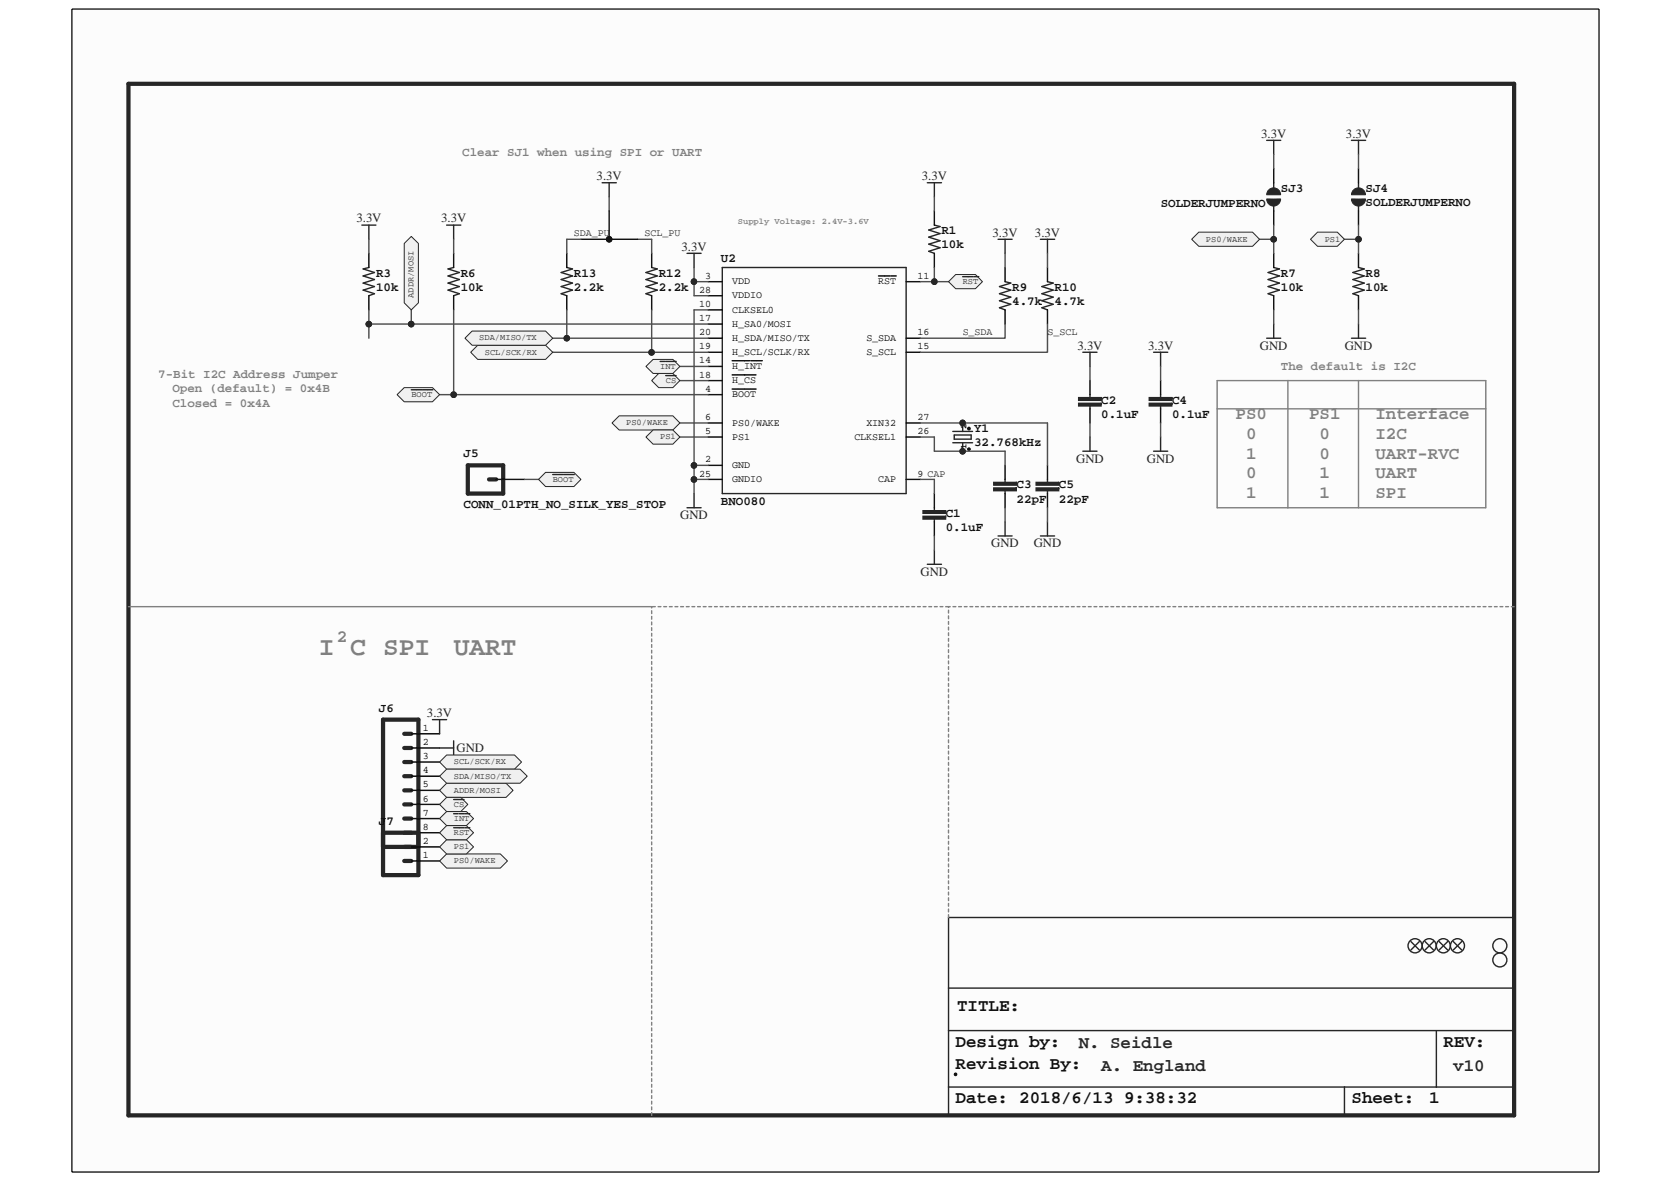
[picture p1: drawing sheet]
<svg xmlns="http://www.w3.org/2000/svg" width="297mm" height="210mm" viewBox="0 0 297 210" stroke-linecap="round" stroke-linejoin="round" font-family="sans-serif">
<path d="M12.8 1.7h271.4v206.7h-271.4z" fill="#fcfcfc"/>
<path d="M12.8 1.6h271.4v206.8h-271.4z" fill="none" stroke="#000" stroke-width=".18"/>
<path d="M12.8 1.7h271.4v206.7h-271.4z" fill="#fcfcfc"/>
<path d="M12.8 1.6h271.4v206.8h-271.4z" fill="none" stroke="#000" stroke-width=".18"/>
<g fill="#0e0e0e" stroke="#0e0e0e" stroke-width=".18">
<path d="M172.1 79.7h.3v.3h-.3z" fill-rule="evenodd"/>
<path d="M172.1 76h.3v.4l-.1 .1-.3-.2z" fill-rule="evenodd"/>
<path d="M169.7 190.8h.3v.4h-.3z" fill-rule="evenodd"/>
<circle cx="65.6" cy="57.6" r=".5"/>
<circle cx="73.1" cy="57.6" r=".49"/>
<circle cx="80.6" cy="70.2" r=".49"/>
<circle cx="100.7" cy="60.1" r=".49"/>
<circle cx="115.8" cy="62.7" r=".49"/>
<circle cx="123.4" cy="85.2" r=".49"/>
<circle cx="123.4" cy="82.8" r=".49"/>
<circle cx="123.4" cy="50.1" r=".49"/>
<circle cx="166.1" cy="50.1" r=".49"/>
<circle cx="171.1" cy="80.2" r=".48"/>
<circle cx="171.1" cy="75.2" r=".49"/>
<circle cx="226.4" cy="42.5" r=".49"/>
<circle cx="241.5" cy="42.5" r=".49"/>
</g>
<g fill="none" stroke="#262626" stroke-width=".75">
<path d="M22.8 14.9h246.4v183.4h-246.4zM83.2 82.7h6.2v5.1h-6.2zM86.9 85.2h1.3M68.1 128h6.3v27.6h-6.3zM71.9 138h1.2M71.9 135.5h1.2M71.9 133h1.2M71.9 130.5h1.2M68.1 150.6h6.3M68.1 148.1h6.3M71.9 140.5h1.2M71.9 143h1.2"/>
<path d="M71.9 145.5h1.2M71.9 153.1h1.2"/>
</g>
<g fill="none" stroke="#262626" stroke-width=".25">
<path d="M107 32.5h2.6M108.3 32.5v2.5M164.8 32.5h2.6M166.1 32.5v2.5M225.2 25h2.5M226.4 25v2.5M226.4 32.5v.9M226.4 36.6v.9M240.2 25h2.6M241.5 25v2.5M241.5 32.5v.9M241.5 36.6v.9"/>
<path d="M64.3 40h2.5M65.6 47.6l-1 .2 2 .7-2 .6 2 .6-2 .6 2 .6-2 .7 2 .6-1 .4M65.6 40v2.5M79.4 40h2.5M80.6 47.6l-1 .2 2.1 .7-2.1 .6 2.1 .6-2.1 .6 2.1 .6-2.1 .7 2.1 .6-1.1 .4M80.6 40v2.5M100.8 47.6l1 .2-2 .7 2 .6-2 .6 2 .6-2 .6 2 .7-2 .6 1 .4M115.8 47.6l1 .2-2 .7 2 .6-2 .6 2 .6-2 .6 2 .7-2 .6 1 .4M122.1 45h2.5M123.4 45v2.6M128.4 47.6h32.7v40.2h-32.7zM166.1 40l1 .3-2 .6 2 .6-2 .7 2 .6-2 .6 2 .6-2 .7 1 .3"/>
<path d="M177.4 42.5h2.5M178.7 50.1l1 .2-2 .6 2 .7-2 .6 2 .6-2 .7 2 .6-2 .6 1 .4M178.7 42.5v2.5M185 42.5h2.5M186.2 50.1l1 .2-2 .6 2 .7-2 .6 2 .6-2 .7 2 .6-2 .6 1 .4M186.2 42.5v2.5M226.4 47.6l1 .2-2 .7 2 .6-2 .6 2 .6-2 .6 2 .7-2 .6 1 .4M226.4 57.6v2.5M241.5 47.6l1 .2-2 .7 2 .6-2 .6 2 .6-2 .6 2 .7-2 .6 1 .4M241.5 57.6v2.5M169.4 76.7h3.5M169.4 78.7h3.5"/>
<path d="M169.6 77.3h3v.8h-3zM171.1 75.2v1.5M171.1 78.7v1.5M192.5 62.6h2.5M193.8 62.6v2.6M193.8 70.2v.5M193.8 72.2v.5M193.8 77.7v2.5M205.1 62.6h2.5M206.3 62.6v2.6M206.3 77.7v2.5M206.3 70.2v.5"/>
<path d="M206.3 72.2v.5M225.2 60.1h2.5M240.2 60.1h2.6M122.1 90.3h2.5M123.4 87.8v2.5M166.1 90.3v.5M166.1 92.3v.5M166.1 97.8v2.5M177.4 95.3h2.5M178.7 85.2v.5M178.7 87.2v.6M178.7 92.8v2.5"/>
<path d="M185 95.3h2.5M186.2 85.2v.5M186.2 87.2v.6M186.2 92.8v2.5M192.5 80.2h2.5M205.1 80.2h2.5M164.8 100.3h2.6M76.9 128h2.5M78.1 133h2.5M78.1 128v2.5M80.6 131.7v2.5M168.6 163.1h100.6v35.2h-100.6z"/>
<path d="M168.6 175.7h100.6M250.8 167.4l1.5 1.5M252.3 167.4l-1.5 1.5M253.3 167.4l1.5 1.5M254.8 167.4l-1.5 1.5M255.8 167.4l1.5 1.5M257.3 167.4l-1.5 1.5M258.3 167.4l1.5 1.5M259.8 167.4l-1.5 1.5M168.6 183.2h100.6M168.6 193.3h100.6M239 193.3v5"/>
<path d="M255.3 183.2v10.1"/>
<circle cx="251.5" cy="168.2" r="1.25"/>
<circle cx="254" cy="168.2" r="1.25"/>
<circle cx="256.6" cy="168.2" r="1.25"/>
<circle cx="259.1" cy="168.2" r="1.25"/>
<circle cx="266.6" cy="168.2" r="1.25"/>
<circle cx="266.6" cy="170.7" r="1.24"/>
</g>
<path d="M216.4 67.7h47.7v22.6h-47.7zM216.4 72.7h47.7M228.9 67.7v22.6M241.5 67.7v22.6M22.8 107.9h93" fill="none" stroke="#808080" stroke-width=".25"/>
<path d="M168.6 107.9h-52.8M269.2 107.9h-100.6M168.6 163.1v-55.2M115.8 198.3v-90.4" fill="none" stroke="#808080" stroke-width=".25" stroke-dasharray=".5 .5"/>
<g fill="#262626" stroke="#262626" stroke-width=".25">
<path d="M204.3 71.7v.5h4v-.5z" fill-rule="evenodd"/>
<path d="M204.3 70.7v.5h4v-.5z" fill-rule="evenodd"/>
<path d="M164.1 91.8v.5h4v-.5z" fill-rule="evenodd"/>
<path d="M164.1 90.8v.5h4v-.5z" fill-rule="evenodd"/>
<path d="M191.7 71.7v.5h4v-.5z" fill-rule="evenodd"/>
<path d="M191.7 70.7v.5h4v-.5z" fill-rule="evenodd"/>
<path d="M176.7 86.8v.4h4v-.4z" fill-rule="evenodd"/>
<path d="M176.7 85.8v.5h4v-.5z" fill-rule="evenodd"/>
<path d="M184.2 86.8v.4h4v-.4z" fill-rule="evenodd"/>
<path d="M184.2 85.8v.5h4v-.5z" fill-rule="evenodd"/>
</g>
<g fill="none" stroke="#000" stroke-width=".25">
<path d="M166.1 37.5v2.5M226.4 30v2.5M226.4 37.5v2.5M241.5 30v2.5M241.5 37.5v2.5M65.6 45v2.6M65.6 52.6v2.5M80.6 45v2.6M80.6 52.6v2.5M100.8 45v2.6M100.8 52.6v2.5M115.8 45v2.6"/>
<path d="M115.8 52.6v2.5M125.9 50.1h2.5M125.9 57.6h2.5M125.9 52.6h2.5M125.9 55.1h2.5M156.2 49.1h2M158.4 49.1h.9M161.1 50.1h2.5M166.1 45v2.6M178.7 47.6v2.5M178.7 55.1v2.5M186.2 47.6v2.5"/>
<path d="M186.2 55.1v2.5M226.4 45v2.6M226.4 52.6v2.5M241.5 45v2.6M241.5 52.6v2.5M125.9 75.2h2.5M125.9 77.7h2.5M125.9 60.1h2.5M125.9 62.6h2.5M125.9 70.2h2.5M125.9 65.2h2.5M125.9 67.7h2.5"/>
<path d="M130.2 69.2h1M130.2 64.1h1M130.2 66.7h1M131.3 69.2h1M131.3 64.1h2M131.3 66.7h2M132.4 69.2h.9M133.5 69.2h.9M133.5 64.1h1M133.5 66.7h.9M134.6 64.1h.9M161.1 75.2h2.5"/>
<path d="M161.1 77.7h2.5M161.1 60.1h2.5M161.1 62.6h2.5M171.1 75.2h.1M193.8 67.7v2.5M193.8 72.7v2.5M206.3 67.7v2.5M206.3 72.7v2.5M88.2 85.2h5M125.9 82.7h2.5M125.9 85.2h2.5M161.1 85.2h2.5"/>
<path d="M166.1 87.8v2.5M166.1 92.8v2.5M171.1 80.2h.1M178.7 82.7v2.5M178.7 87.8v2.5M186.2 82.7v2.5M186.2 87.8v2.5M73.1 130.5h5M73.1 133h5M73.1 135.5h5M73.1 138h5M73.1 140.5h5"/>
<path d="M73.1 143h5M73.1 145.5h5M73.1 148.1h5M73.1 153.1h5M73.1 150.6h5"/>
</g>
<g fill="#262626" stroke="#262626" stroke-width=".18">
<path d="M225.2 35.4h2.4a1.24 1.24 0 0 1-1.2 1.2 1.24 1.24 0 0 1-1.2-1.2z" fill-rule="evenodd"/>
<path d="M225.7 33.6a1.24 1.24 0 0 1 1.9 1h-2.4v-.4z" fill-rule="evenodd"/>
<path d="M240.2 35.4h2.5a1.25 1.25 0 0 1-1.2 1.2 1.25 1.25 0 0 1-1.3-1.2z" fill-rule="evenodd"/>
<path d="M240.5 33.9a1.25 1.25 0 0 1 1.4-.4 1.25 1.25 0 0 1 .8 1.1h-2.5z" fill-rule="evenodd"/>
<circle cx="123.4" cy="50.1" r=".49"/>
<circle cx="123.4" cy="85.2" r=".49"/>
<circle cx="123.4" cy="82.8" r=".49"/>
</g>
<g fill="none" stroke="#4c4c4c" stroke-width=".25">
<path d="M108.3 35v2.5M166.1 35v2.5M226.4 27.5v2.5M241.5 27.5v2.5M65.6 55.1v5M65.6 42.5v2.5M65.6 57.6h60.3M73.1 55.1v2.5M80.6 42.5v2.5M123.4 50.1h2.5M123.4 47.6v5h2.5M125.9 55.1h-2.5v30.1"/>
<path d="M178.7 45v2.6M186.2 45v2.6M226.4 55.1v2.5M241.5 55.1v2.5M193.8 75.2v2.5M193.8 65.2v2.5M206.3 65.2v2.5M206.3 75.2v2.5M123.4 82.7h2.5M125.9 85.2h-2.5v2.6M163.6 85.2h2.5v2.6M166.1 95.3v2.5"/>
<path d="M178.7 90.3v2.5M186.2 90.3v2.5"/>
</g>
<path d="M71.9 43.3l1.2-1.3 1.3 1.3v10.5l-1.3 1.3-1.2-1.3z" fill-rule="evenodd" fill="#f0f0f0" stroke="#262626" stroke-width=".18"/>
<g fill="#262626" stroke="#262626" stroke-width=".18">
<circle cx="65.6" cy="57.6" r=".5"/>
<circle cx="73.1" cy="57.6" r=".49"/>
</g>
<path d="M79.4 139.3h10.6l1.2 1.2-1.2 1.3h-10.6l-1.3-1.3z" fill-rule="evenodd" fill="#f0f0f0" stroke="#262626" stroke-width=".18"/>
<path d="M80.6 55.1v15.1M78.1 70.2h47.8" fill="none" stroke="#4c4c4c" stroke-width=".25"/>
<path d="M70.6 70.2l1.3-1.3h5l1.2 1.3-1.2 1.2h-5z" fill-rule="evenodd" fill="#f0f0f0" stroke="#262626" stroke-width=".18"/>
<path d="M73.1 69.3h.9M74.1 69.3h.9M75.1 69.3h.9M76.1 69.3h.9" fill="none" stroke="#262626" stroke-width=".25"/>
<circle cx="80.6" cy="70.2" r=".49" fill="#262626" stroke="#262626" stroke-width=".18"/>
<path d="M93.2 85.2h2.5" fill="none" stroke="#4c4c4c" stroke-width=".25"/>
<path d="M95.7 85.2l1.3-1.2h5l1.3 1.2-1.3 1.3h-5z" fill-rule="evenodd" fill="#f0f0f0" stroke="#262626" stroke-width=".18"/>
<path d="M98.3 84.4h.8M99.2 84.4h.9M100.2 84.4h.9M101.2 84.4h.9" fill="none" stroke="#262626" stroke-width=".25"/>
<path d="M120.9 75.2h5" fill="none" stroke="#4c4c4c" stroke-width=".25"/>
<path d="M108.8 75.2l1.3-1.3h9.5l1.3 1.3-1.3 1.3h-9.5z" fill-rule="evenodd" fill="#f0f0f0" stroke="#262626" stroke-width=".18"/>
<path d="M223.9 42.5h2.5M226.4 40v5" fill="none" stroke="#4c4c4c" stroke-width=".25"/>
<path d="M211.8 42.5l1.3-1.2h9.5l1.3 1.2-1.3 1.3h-9.5z" fill-rule="evenodd" fill="#f0f0f0" stroke="#262626" stroke-width=".18"/>
<circle cx="226.4" cy="42.5" r=".49" fill="#262626" stroke="#262626" stroke-width=".18"/>
<path d="M78.1 153.1l1.3-1.3h9.5l1.3 1.3-1.3 1.2h-9.5z" fill-rule="evenodd" fill="#f0f0f0" stroke="#262626" stroke-width=".18"/>
<path d="M120.9 77.7h5" fill="none" stroke="#4c4c4c" stroke-width=".25"/>
<path d="M114.8 77.7l1.3-1.2h3.5l1.3 1.2-1.3 1.3h-3.5z" fill-rule="evenodd" fill="#f0f0f0" stroke="#262626" stroke-width=".18"/>
<path d="M239 42.5h2.5M241.5 40v5" fill="none" stroke="#4c4c4c" stroke-width=".25"/>
<path d="M234.2 41.3h3.5l1.3 1.2-1.3 1.3h-3.5l-1.2-1.3z" fill-rule="evenodd" fill="#f0f0f0" stroke="#262626" stroke-width=".18"/>
<circle cx="241.5" cy="42.5" r=".49" fill="#262626" stroke="#262626" stroke-width=".18"/>
<path d="M79.4 149.3h3.5l1.3 1.3-1.3 1.2h-3.5l-1.3-1.2z" fill-rule="evenodd" fill="#f0f0f0" stroke="#262626" stroke-width=".18"/>
<path d="M120.9 67.7h5" fill="none" stroke="#4c4c4c" stroke-width=".25"/>
<path d="M117.1 66.4h2.5l1.3 1.3-1.3 1.2h-2.5l-1.3-1.2z" fill-rule="evenodd" fill="#f0f0f0" stroke="#262626" stroke-width=".18"/>
<path d="M118.3 66.8h.9M119.3 66.8h.9" fill="none" stroke="#262626" stroke-width=".25"/>
<path d="M78.1 143l1.3-1.2h2.5l1.3 1.2-1.3 1.3h-2.5z" fill-rule="evenodd" fill="#f0f0f0" stroke="#262626" stroke-width=".18"/>
<path d="M80.6 142.2h1M81.6 142.2h.9" fill="none" stroke="#262626" stroke-width=".25"/>
<path d="M120.9 65.2h5" fill="none" stroke="#4c4c4c" stroke-width=".25"/>
<path d="M114.8 65.2l1.3-1.3h3.5l1.3 1.3-1.3 1.2h-3.5z" fill-rule="evenodd" fill="#f0f0f0" stroke="#262626" stroke-width=".18"/>
<path d="M117.3 64.3h.8M118.3 64.3h.9M119.3 64.3h.9" fill="none" stroke="#262626" stroke-width=".25"/>
<path d="M78.1 145.5l1.3-1.2h3.5l1.3 1.2-1.3 1.3h-3.5z" fill-rule="evenodd" fill="#f0f0f0" stroke="#262626" stroke-width=".18"/>
<path d="M80.6 144.7h.8M81.6 144.7h.9M82.6 144.7h.9" fill="none" stroke="#262626" stroke-width=".25"/>
<path d="M115.8 55.1v7.5h-17.5M115.8 62.6h10.1" fill="none" stroke="#4c4c4c" stroke-width=".25"/>
<path d="M83.7 62.6l1.2-1.2h12.1l1.3 1.2-1.3 1.3h-12.1z" fill-rule="evenodd" fill="#f0f0f0" stroke="#262626" stroke-width=".18"/>
<circle cx="115.8" cy="62.7" r=".49" fill="#262626" stroke="#262626" stroke-width=".18"/>
<path d="M78.1 135.5l1.3-1.3h12.1l1.2 1.3-1.2 1.3h-12.1z" fill-rule="evenodd" fill="#f0f0f0" stroke="#262626" stroke-width=".18"/>
<path d="M100.8 55.1v5h-2.5M100.8 60.1h25.1" fill="none" stroke="#4c4c4c" stroke-width=".25"/>
<path d="M82.7 60.1l1.2-1.2h13.1l1.3 1.2-1.3 1.3h-13.1z" fill-rule="evenodd" fill="#f0f0f0" stroke="#262626" stroke-width=".18"/>
<circle cx="100.7" cy="60.1" r=".49" fill="#262626" stroke="#262626" stroke-width=".18"/>
<path d="M78.1 138l1.3-1.2h13.1l1.2 1.2-1.2 1.3h-13.1z" fill-rule="evenodd" fill="#f0f0f0" stroke="#262626" stroke-width=".18"/>
<path d="M100.8 42.5v2.5M113.3 42.5h2.5v2.5M163.6 50.1h5M166.1 47.6v2.5M178.7 57.6v2.5h-15.1M186.2 57.6v5h-22.6" fill="none" stroke="#4c4c4c" stroke-width=".25"/>
<path d="M168.6 50.1l1.3-1.3h3.5l1.2 1.3-1.2 1.2h-3.5z" fill-rule="evenodd" fill="#f0f0f0" stroke="#262626" stroke-width=".18"/>
<path d="M171.1 49.2h1.9M173.1 49.2h.9" fill="none" stroke="#262626" stroke-width=".25"/>
<circle cx="166.1" cy="50.1" r=".49" fill="#262626" stroke="#262626" stroke-width=".18"/>
<path d="M79.4 146.8h3.5l1.3 1.3-1.3 1.2h-3.5l-1.3-1.2z" fill-rule="evenodd" fill="#f0f0f0" stroke="#262626" stroke-width=".18"/>
<path d="M80.6 147.2h1.9M82.6 147.2h.9" fill="none" stroke="#262626" stroke-width=".25"/>
<path d="M100.8 42.5h2.5M163.6 75.2h22.6v7.5M163.6 77.7h2.5v2.5h12.6v2.5" fill="none" stroke="#4c4c4c" stroke-width=".25"/>
<g fill="#262626" stroke="#262626" stroke-width=".18">
<circle cx="171.1" cy="75.2" r=".49"/>
<circle cx="171.1" cy="80.2" r=".48"/>
</g>
<path d="M108.3 37.5v5h5M103.3 42.5h5" fill="none" stroke="#0e0e0e" stroke-width=".25"/>
<circle cx="108.3" cy="42.5" r=".49" fill="#0e0e0e" stroke="#0e0e0e" stroke-width=".18"/>
<g font-size="4.7" fill="#808080">
<text x="56.7" y="116.5">I C SPI</text>
<text x="80.7" y="116.5">UART</text>
</g>
<g font-size="3.1" fill="#808080">
<text x="219.6" y="74.5">PS0</text>
<text x="232.7" y="74.5">PS1</text>
<text x="244.5" y="74.5">Interface</text>
<text x="221.5" y="78">0</text>
<text x="221.5" y="81.6">1</text>
<text x="234.6" y="78">0</text>
<text x="234.6" y="81.6">0</text>
<text x="244.5" y="78">I2C</text>
<text x="244.5" y="81.6">UART-RVC</text>
<text x="221.5" y="85.1">0</text>
<text x="221.5" y="88.6">1</text>
<text x="234.6" y="85.1">1</text>
<text x="234.6" y="88.6">1</text>
<text x="244.5" y="85.1">UART</text>
<text x="244.5" y="88.6">SPI</text>
<text x="59.9" y="114.2">2</text>
</g>
<g font-size="3.1" fill="#0e0e0e">
<text x="170.1" y="179.8">TITLE:</text>
<text x="169.9" y="190.1">Revision By:</text>
<text x="169.9" y="186.1">Design by:</text>
<text x="256.6" y="186.1">REV:</text>
<text x="169.9" y="196.1">Date: 2018/6/13 9:38:32</text>
<text x="240.3" y="196.1">Sheet:</text>
<text x="254.1" y="196.1">1</text>
</g>
<g font-size="3.1" fill="#262626">
<text x="191.7" y="186.3">N. Seidle</text>
<text x="195.8" y="190.4">A. England</text>
<text x="258.3" y="190.4">v10</text>
</g>
<g font-size="2.3" fill="#262626">
<text x="224.2" y="24.5">3.3V</text>
<text x="239.3" y="24.5">3.3V</text>
<text x="106.1" y="32">3.3V</text>
<text x="163.9" y="32">3.3V</text>
<text x="63.3" y="39.5">3.3V</text>
<text x="78.4" y="39.5">3.3V</text>
<text x="121.2" y="44.6">3.3V</text>
<text x="176.4" y="42.1">3.3V</text>
<text x="184" y="42.1">3.3V</text>
<text x="191.5" y="62.1">3.3V</text>
<text x="204.1" y="62.1">3.3V</text>
<text x="224" y="62.1">GND</text>
<text x="239.1" y="62.1">GND</text>
<text x="191.3" y="82.3">GND</text>
<text x="203.9" y="82.3">GND</text>
<text x="120.9" y="92.3">GND</text>
<text x="176.2" y="97.3">GND</text>
<text x="183.8" y="97.3">GND</text>
<text x="163.7" y="102.4">GND</text>
<text x="75.9" y="127.5">3.3V</text>
<text x="81.2" y="133.8">GND</text>
</g>
<g font-size="2.2" fill="#808080">
<text x="82.2" y="27.8">Clear SJ1 when using SPI or UART</text>
<text x="227.7" y="65.7">The default is I2C</text>
<text x="28.1" y="67.2">7-Bit I2C Address Jumper</text>
<text x="30.6" y="69.8">Open (default) = 0x4B</text>
<text x="30.6" y="72.3">Closed = 0x4A</text>
</g>
<g font-size="2.2" fill="#0e0e0e">
<text x="227.7" y="34.1">SJ3</text>
<text x="242.8" y="34.1">SJ4</text>
<text x="167.4" y="41.6">R1</text>
<text x="206.3" y="36.9">SOLDERJUMPERNO</text>
<text x="242.8" y="36.6">SOLDERJUMPERNO</text>
<text x="128.2" y="46.7">U2</text>
<text x="167.4" y="44.1">10k</text>
<text x="66.8" y="49.2">R3</text>
<text x="66.8" y="51.7">10k</text>
<text x="81.9" y="49.2">R6</text>
<text x="81.9" y="51.7">10k</text>
<text x="102" y="49.2">R13</text>
<text x="102" y="51.7">2.2k</text>
<text x="117.1" y="49.2">R12</text>
<text x="117.1" y="51.7">2.2k</text>
<text x="179.9" y="51.7">R9</text>
<text x="187.5" y="51.7">R10</text>
<text x="227.7" y="49.2">R7</text>
<text x="227.7" y="51.7">10k</text>
<text x="242.8" y="49.2">R8</text>
<text x="242.8" y="51.7">10k</text>
<text x="179.9" y="54.2">4.7k</text>
<text x="187.5" y="54.2">4.7k</text>
<text x="195.8" y="71.8">C2</text>
<text x="208.3" y="71.8">C4</text>
<text x="173.1" y="76.8">Y1</text>
<text x="195.8" y="74.3">0.1uF</text>
<text x="208.3" y="74.3">0.1uF</text>
<text x="82.4" y="81.3">J5</text>
<text x="173.1" y="79.3">32.768kHz</text>
<text x="128.2" y="89.9">BNO080</text>
<text x="180.7" y="86.8">C3</text>
<text x="180.7" y="89.4">22pF</text>
<text x="188.2" y="86.8">C5</text>
<text x="188.2" y="89.4">22pF</text>
<text x="82.4" y="90.4">CONN_01PTH_NO_SILK_YES_STOP</text>
<text x="168.1" y="91.9">C1</text>
<text x="168.1" y="94.4">0.1uF</text>
<text x="67.3" y="126.6">J6</text>
<text x="67.3" y="146.6">J7</text>
</g>
<g font-size="1.8" fill="#262626">
<text x="102" y="42">SDA_PU</text>
<text x="114.6" y="42">SCL_PU</text>
<text x="171.1" y="59.6">S_SDA</text>
<text x="186.2" y="59.6">S_SCL</text>
</g>
<g font-size="1.8">
<text x="124.3" y="52.1">28</text>
<text x="125.3" y="49.6">3</text>
<text x="130.2" y="50.5">VDD</text>
<text x="130.2" y="53.1">VDDIO</text>
<text x="156.1" y="50.5">RST</text>
<text x="163.1" y="49.6">11</text>
<text x="124.3" y="59.6">20</text>
<text x="124.3" y="57.1">17</text>
<text x="124.3" y="54.6">10</text>
<text x="130.2" y="58.1">H_SA0/MOSI</text>
<text x="130.2" y="55.6">CLKSEL0</text>
<text x="163.1" y="59.6">16</text>
<text x="124.3" y="64.6">14</text>
<text x="124.3" y="62.1">19</text>
<text x="130.2" y="65.6">H_INT</text>
<text x="130.2" y="63.1">H_SCL/SCLK/RX</text>
<text x="130.2" y="60.6">H_SDA/MISO/TX</text>
<text x="154" y="60.6">S_SDA</text>
<text x="154" y="63.1">S_SCL</text>
<text x="163.1" y="62.1">15</text>
<text x="124.3" y="67.1">18</text>
<text x="125.3" y="69.7">4</text>
<text x="130.2" y="70.7">BOOT</text>
<text x="130.2" y="68.1">H_CS</text>
<text x="125.3" y="74.7">6</text>
<text x="125.3" y="77.2">5</text>
<text x="130.2" y="75.7">PS0/WAKE</text>
<text x="154" y="75.7">XIN32</text>
<text x="163.1" y="77.2">26</text>
<text x="163.1" y="74.7">27</text>
<text x="125.3" y="82.2">2</text>
<text x="130.2" y="83.2">GND</text>
<text x="130.2" y="78.2">PS1</text>
<text x="151.9" y="78.2">CLKSEL1</text>
<text x="124.3" y="84.7">25</text>
<text x="130.2" y="85.7">GNDIO</text>
<text x="156.1" y="85.7">CAP</text>
<text x="163.1" y="84.7">9 CAP</text>
<text x="75.1" y="129.9">1</text>
<text x="75.1" y="132.5">2</text>
<text x="75.1" y="135">3</text>
<text x="75.1" y="137.5">4</text>
<text x="75.1" y="140">5</text>
<text x="75.1" y="142.5">6</text>
<text x="75.1" y="145">7</text>
<text x="75.1" y="147.5">8</text>
<text x="75.1" y="152.6">1</text>
<text x="75.1" y="150.1">2</text>
</g>
<text font-size="1.5" fill="#808080" x="131.2" y="39.8">Supply Voltage: 2.4V-3.6V</text>
<g font-size="1.5" fill="#262626">
<text x="214.4" y="43">PS0/WAKE</text>
<text x="235.5" y="43">PS1</text>
<text x="73.5" y="52.9" transform="rotate(-90 73.5 52.9)">ADDR/MOSI</text>
<text x="171.1" y="50.5">RST</text>
<text x="85.2" y="60.5">SDA/MISO/TX</text>
<text x="86.2" y="63.1">SCL/SCK/RX</text>
<text x="117.3" y="65.6">INT</text>
<text x="73.1" y="70.6">BOOT</text>
<text x="118.4" y="68.1">CS</text>
<text x="111.3" y="75.6">PS0/WAKE</text>
<text x="117.3" y="78.1">PS1</text>
<text x="98.3" y="85.7">BOOT</text>
<text x="80.7" y="135.9">SCL/SCK/RX</text>
<text x="80.7" y="140.9">ADDR/MOSI</text>
<text x="80.7" y="143.4">CS</text>
<text x="80.7" y="138.4">SDA/MISO/TX</text>
<text x="80.7" y="146">INT</text>
<text x="80.7" y="148.5">RST</text>
<text x="80.7" y="153.5">PS0/WAKE</text>
<text x="80.7" y="151">PS1</text>
</g>
<g font-size="1.5" fill="#0e0e0e">
<text x="171.8" y="76.2" transform="rotate(-90 171.8 76.2)">2</text>
<text x="171.8" y="79.9" transform="rotate(-90 171.8 79.9)">1</text>
</g>
</svg>
